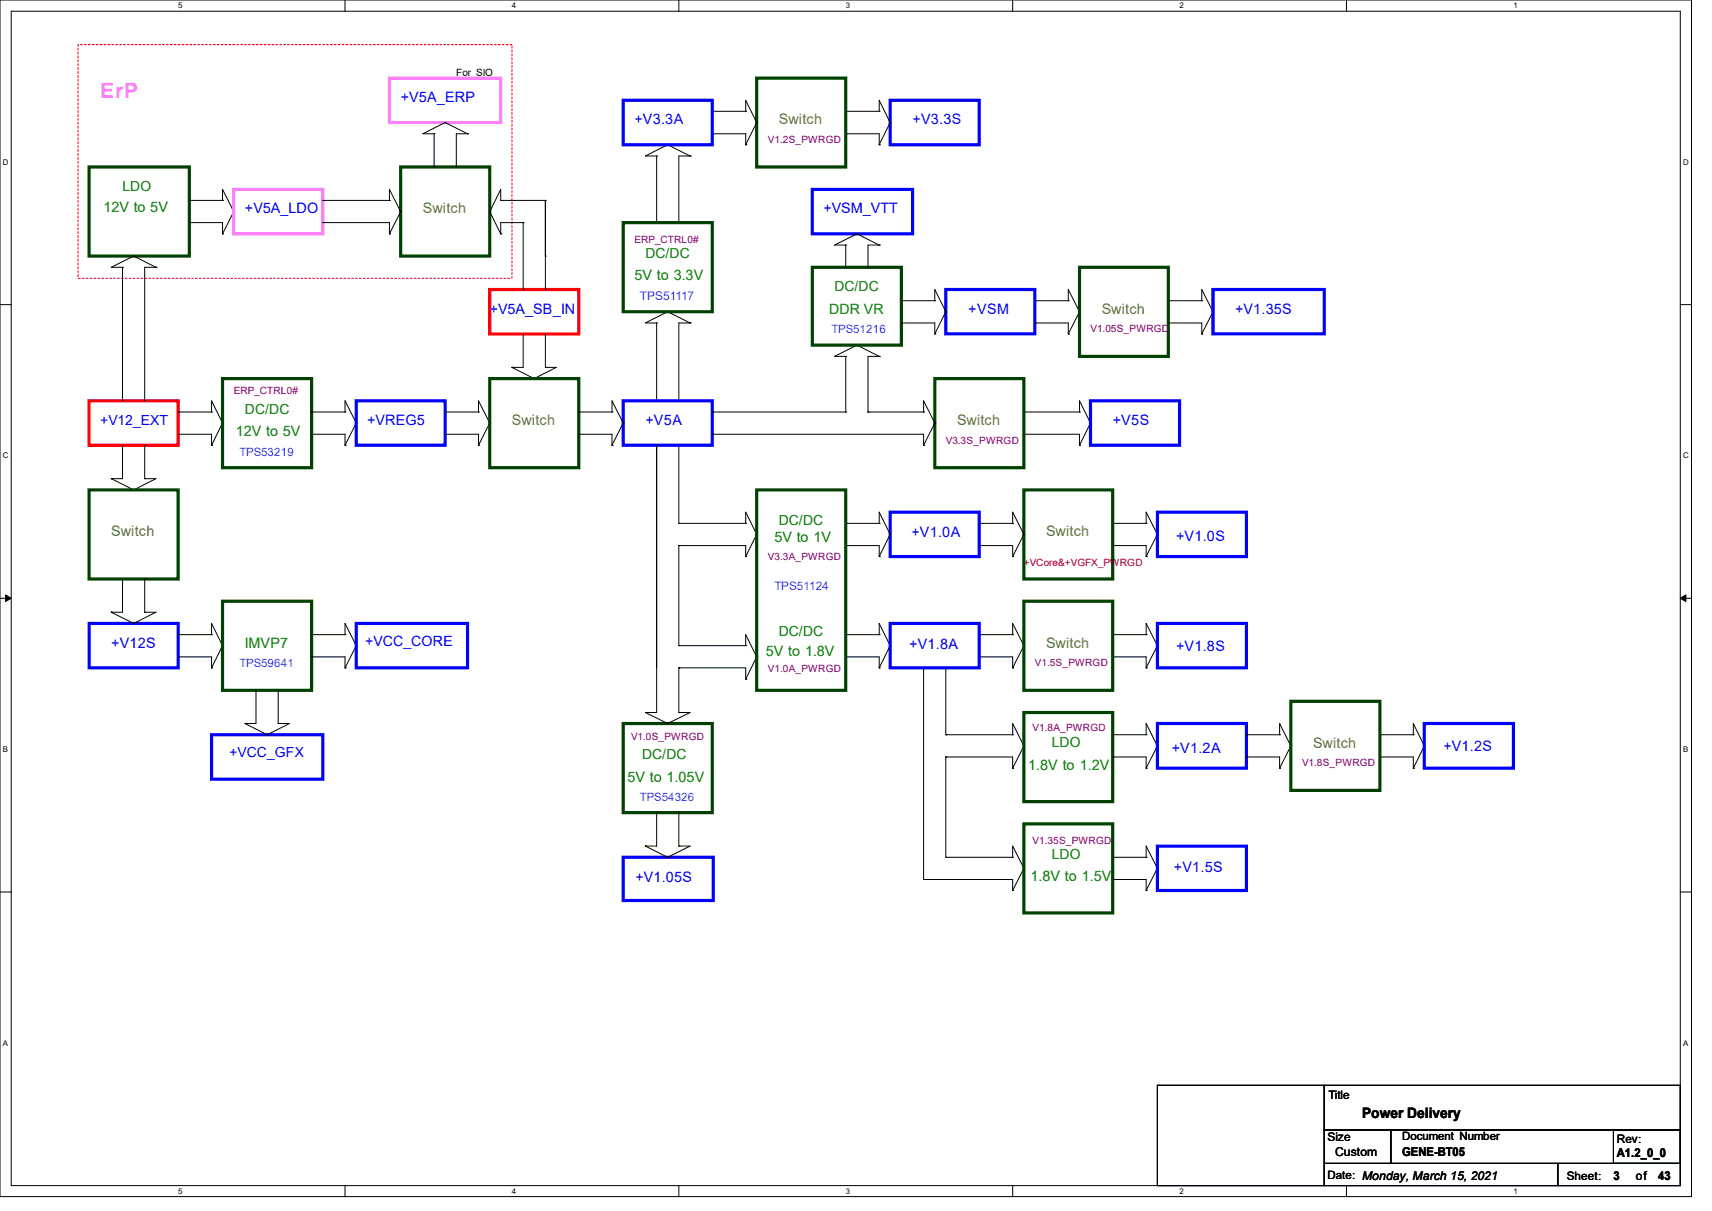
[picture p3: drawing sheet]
<svg xmlns="http://www.w3.org/2000/svg" width="297mm" height="210mm" viewBox="0 0 297 210" stroke-linecap="round" stroke-linejoin="round" font-family="sans-serif">
<path d="M0 0h293.5v207.5h-293.5zM1.9 1.9h289.6v203.7h-289.6z" fill="none" stroke="#000" stroke-width=".17"/>
<g fill="#fff">
<path d="M30.9 .2h.8v1.5h-.8z"/>
<path d="M30.9 205.8h.8v1.5h-.8z"/>
</g>
<path d="M59.9 0v1.9M59.9 205.6v2" fill="none" stroke="#000" stroke-width=".17"/>
<g fill="#fff">
<path d="M88.8 .2h.8v1.5h-.8z"/>
<path d="M88.8 205.8h.8v1.5h-.8z"/>
</g>
<path d="M117.8 0v1.9M117.8 205.6v2" fill="none" stroke="#000" stroke-width=".17"/>
<g fill="#fff">
<path d="M146.7 .2h.8v1.5h-.8z"/>
<path d="M146.7 205.8h.8v1.5h-.8z"/>
</g>
<path d="M175.7 0v1.9M175.7 205.6v2" fill="none" stroke="#000" stroke-width=".17"/>
<g fill="#fff">
<path d="M204.6 .2h.8v1.5h-.8z"/>
<path d="M204.6 205.8h.8v1.5h-.8z"/>
</g>
<path d="M233.6 0v1.9M233.6 205.6v2" fill="none" stroke="#000" stroke-width=".17"/>
<g fill="#fff">
<path d="M262.6 .2h.7v1.5h-.7z"/>
<path d="M262.6 205.8h.7v1.5h-.7z"/>
<path d="M.5 27.4h1v1.5h-1z"/>
<path d="M292 27.4h1v1.5h-1z"/>
<path d="M.5 78.3h1v1.5h-1z"/>
<path d="M292 78.3h1v1.5h-1z"/>
</g>
<path d="M0 52.8h1.9M291.5 52.8h2" fill="none" stroke="#000" stroke-width=".17"/>
<g fill="#fff">
<path d="M.5 129.2h.9v1.5h-.9z"/>
<path d="M292 129.2h.9v1.5h-.9z"/>
</g>
<path d="M0 103.8h1.9M291.5 103.8h2" fill="none" stroke="#000" stroke-width=".17"/>
<path d="M1 103.2l.9 .6-.9 .5zM291.5 103.8l1-.6v1.1z" fill="#000" stroke="#000" stroke-width=".17"/>
<g fill="#fff">
<path d="M.5 180.1h.9v1.6h-.9z"/>
<path d="M292 180.1h.9v1.6h-.9z"/>
</g>
<g fill="none" stroke="#000" stroke-width=".17">
<path d="M123.6 19.3h.1M123.6 19.3h5.8M129.4 19.3h.1M129.4 19.3v-1.9l1.9 3.9M146.7 19.3h.1M146.7 19.3h5.8M152.5 19.3h.1M152.5 19.3v-1.9l1.9 3.9M32.9 38.6h.1M32.9 34.8h.1M32.9 38.6h5.7v2M32.9 34.8h5.7"/>
<path d="M38.6 34.8h.1M38.6 34.8v-1.9l2 3.8M40.6 36.7h.1M40.6 36.7l-2 3.9M56 38.6h.1M56 34.8h.1M56 38.6h11.6v2M56 34.8h11.6M67.6 34.8h.1M67.6 34.8v-1.9l1.9 3.8M69.5 36.7h.1M69.5 36.7l-1.9 3.9"/>
<path d="M75.3 23.2h.1M75.3 29h.1M75.3 23.2v5.8M77.2 21.3h.1M77.2 21.3l-3.8 1.9h1.9M77.2 21.3l3.9 1.9M79.2 29h.1M81.1 23.2h.1M81.1 23.2h-1.9v5.8M85 36.7h.1M85 36.7l1.9 3.9M86.9 34.8h.1"/>
<path d="M86.9 34.8h7.7M86.9 34.8v-1.9l-1.9 3.8M90.8 38.6h.1M90.8 38.6h-3.9v2M90.8 38.6v11.6M94.6 34.8h.1M94.6 34.8v15.4M113.9 38.6h.1M113.9 27.1h.1M113.9 27.1v11.5M115.8 25.1h.1M115.8 25.1l-3.8 2h1.9"/>
<path d="M115.8 25.1l3.9 2M117.8 38.6h.1M119.7 27.1h.1M119.7 27.1h-1.9v11.5M123.6 23.2h.1M123.6 23.2h5.8v1.9M129.4 25.1h.1M131.3 21.3h.1M131.3 21.3l-1.9 3.8M146.7 23.2h.1M146.7 23.2h5.8v1.9M152.5 25.1h.1"/>
<path d="M154.4 21.3h.1M154.4 21.3l-1.9 3.8M21.3 46.4h.1M21.3 46.4v23.1M23.2 44.4h.1M23.2 44.4l-3.9 2h2M23.2 44.4l3.9 2M27.1 46.4h.1M27.1 46.4h-2v23.1M38.6 40.6h.1M67.6 40.6h.1M86.9 40.6h.1"/>
<path d="M90.8 57.9h.1M90.8 50.2h.1M90.8 57.9v5.8h-2M94.6 57.9h.1M94.6 50.2h.1M94.6 44.4h.1M94.6 57.9v5.8M113.9 56h.1M113.9 56v13.5M115.8 54.1h.1M115.8 54.1l-3.8 1.9h1.9M115.8 54.1l3.9 1.9"/>
<path d="M119.7 56h.1M119.7 56h-1.9v13.5M146.7 46.4h.1M146.7 42.5h.1M146.7 42.5v3.9M148.7 59.9h.1M148.7 40.6h.1M148.7 59.9l-3.9 1.9h1.9M148.7 59.9l3.8 1.9M148.7 40.6l-3.9 1.9h1.9M148.7 40.6l3.8 1.9M150.6 46.4h.1"/>
<path d="M152.5 42.5h.1M152.5 42.5h-1.9v3.9M156.4 56h.1M156.4 52.2h.1M156.4 56h5.8v1.9M156.4 52.2h5.8M162.2 57.9h.1M162.2 52.2h.1M162.2 52.2v-2l1.9 3.9M164.1 54.1h.1M164.1 54.1l-1.9 3.8M179.5 52.2h.1"/>
<path d="M179.5 56h.1M179.5 56h5.8v1.9M179.5 52.2h5.8M185.3 52.2h.1M185.3 57.9h.1M185.3 52.2v-2l2 3.9M187.3 54.1h.1M187.3 54.1l-2 3.8M202.7 52.2h.1M202.7 56h.1M202.7 56h5.8v1.9M202.7 52.2h5.8"/>
<path d="M208.5 52.2h.1M208.5 57.9h.1M208.5 52.2v-2l1.9 3.9M210.4 54.1h.1M210.4 54.1l-1.9 3.8M21.3 77.2h.1M21.3 69.5h.1M21.3 77.2v5.8h-2M25.1 77.2h.1M25.1 69.5h.1M25.1 77.2v5.8M30.9 75.3h.1"/>
<path d="M30.9 71.5h.1M30.9 75.3h5.8v1.9M30.9 71.5h5.8M36.7 77.2h.1M36.7 71.5h.1M36.7 71.5v-2l1.9 3.9M38.6 73.4h.1M38.6 73.4l-1.9 3.8M54.1 75.3h.1M54.1 71.5h.1M54.1 75.3h5.8v1.9M54.1 71.5h5.8"/>
<path d="M59.9 77.2h.1M59.9 71.5h.1M59.9 71.5v-2l1.9 3.9M61.8 73.4h.1M61.8 73.4l-1.9 3.8M77.2 75.3h.1M77.2 71.5h.1M77.2 75.3h5.8v1.9M77.2 71.5h5.8M83 77.2h.1M83 71.5h.1M83 71.5v-2l2 3.9"/>
<path d="M85 73.4h.1M85 73.4l-2 3.8M88.8 63.7h.1M88.8 63.7l3.9 2M92.7 65.7h.1M94.6 63.7h.1M94.6 63.7h1.9l-3.8 2M100.4 75.3h.1M100.4 71.5h.1M100.4 75.3h5.8v1.9M100.4 71.5h5.8M106.2 77.2h.1"/>
<path d="M106.2 71.5h.1M106.2 71.5v-2l1.9 3.9M108.1 73.4h.1M108.1 73.4l-1.9 3.8M113.9 69.5h.1M113.9 77.2h.1M113.9 77.2v46.4h-1.9M117.8 69.5h.1M117.8 77.2h.1M117.8 77.2v13.6M123.6 75.3h.1M123.6 71.5h.1"/>
<path d="M123.6 75.3h36.6v1.9M123.6 71.5h23.1M146.7 71.5h.1M146.7 61.8h.1M146.7 61.8v9.7M150.6 71.5h.1M150.6 71.5h9.6M152.5 61.8h.1M152.5 61.8h-1.9v9.7M160.2 77.2h.1M160.2 71.5h.1M160.2 71.5v-2l2 3.9"/>
<path d="M162.2 73.4h.1M162.2 73.4l-2 3.8M177.6 75.3h.1M177.6 71.5h.1M177.6 75.3h9.7v1.9M177.6 71.5h9.7M187.3 77.2h.1M187.3 71.5h.1M187.3 71.5v-2l1.9 3.9M189.2 73.4h.1M189.2 73.4l-1.9 3.8M19.3 83h.1"/>
<path d="M19.3 83l3.9 2M23.2 85h.1M25.1 83h.1M25.1 83h2l-3.9 2M117.8 90.8h.1M117.8 94.6h.1M117.8 94.6v17.4M117.8 94.6h11.6v1.9M117.8 90.8h11.6M129.4 96.5h.1M129.4 90.8h.1M129.4 90.8v-2l1.9 3.9"/>
<path d="M131.3 92.7h.1M131.3 92.7l-1.9 3.8M146.7 94.6h.1M146.7 90.8h.1M146.7 90.8h5.8M146.7 94.6h5.8v1.9M152.5 96.5h.1M152.5 90.8h.1M152.5 90.8v-2l1.9 3.9M154.4 92.7h.1M154.4 92.7l-1.9 3.8M169.9 90.8h.1"/>
<path d="M169.9 94.6h.1M169.9 90.8h5.8M169.9 94.6h5.8v1.9M175.7 90.8h.1M175.7 96.5h.1M175.7 90.8v-2l1.9 3.9M177.6 92.7h.1M177.6 92.7l-1.9 3.8M193 90.8h.1M193 94.6h.1M193 90.8h5.8M193 94.6h5.8v1.9"/>
<path d="M198.8 90.8h.1M198.8 96.5h.1M198.8 90.8v-2l2 3.9M200.8 92.7h.1M200.8 92.7l-2 3.8M19.3 106.2h.1M19.3 106.2l3.9 1.9M21.3 100.4h.1M21.3 100.4v5.8h-2M23.2 108.1h.1M25.1 100.4h.1M25.1 106.2h.1"/>
<path d="M25.1 100.4v5.8M25.1 106.2h2l-3.9 1.9M30.9 113.9h.1M30.9 110.1h.1M30.9 113.9h5.8v1.9M30.9 110.1h5.8M36.7 115.8h.1M36.7 110.1h.1M36.7 110.1v-2l1.9 3.9M38.6 112h.1M38.6 112l-1.9 3.8M44.4 119.7h.1"/>
<path d="M44.4 119.7v5.8h-1.9M48.3 119.7h.1M48.3 119.7v5.8M54.1 113.9h.1M54.1 110.1h.1M54.1 113.9h5.8v1.9M54.1 110.1h5.8M59.9 115.8h.1M59.9 110.1h.1M59.9 110.1v-2l1.9 3.9M61.8 112h.1M61.8 112l-1.9 3.8"/>
<path d="M117.8 112h.1M117.8 115.8h.1M117.8 115.8v7.8M117.8 115.8h11.6v2M117.8 112h11.6M129.4 117.8h.1M129.4 112h.1M129.4 112v-1.9l1.9 3.8M131.3 113.9h.1M131.3 113.9l-1.9 3.9M146.7 110.1h.1M146.7 113.9h.1"/>
<path d="M146.7 113.9h5.8v1.9M146.7 110.1h5.8M152.5 110.1h.1M152.5 115.8h.1M152.5 110.1v-2l1.9 3.9M154.4 112h.1M154.4 112l-1.9 3.8M160.2 115.8h.1M160.2 115.8v36.7M164.1 115.8h.1M164.1 115.8v11.6M169.9 110.1h.1"/>
<path d="M169.9 113.9h.1M169.9 113.9h5.8v1.9M169.9 110.1h5.8M175.7 110.1h.1M175.7 115.8h.1M175.7 110.1v-2l1.9 3.9M177.6 112h.1M177.6 112l-1.9 3.8M193 110.1h.1M193 113.9h.1M193 113.9h5.8v1.9M193 110.1h5.8"/>
<path d="M198.8 110.1h.1M198.8 115.8h.1M198.8 110.1v-2l2 3.9M200.8 112h.1M200.8 112l-2 3.8M42.5 125.5h.1M42.5 125.5l3.9 1.9M46.4 127.4h.1M48.3 125.5h.1M48.3 125.5h1.9l-3.8 1.9M112 123.6h.1M112 123.6l3.8 1.9"/>
<path d="M115.8 125.5h.1M117.8 123.6h.1M117.8 123.6h1.9l-3.9 1.9M164.1 127.4h.1M164.1 131.3h.1M164.1 131.3h11.6v1.9M164.1 127.4h11.6M164.1 131.3v17.4M175.7 127.4h.1M175.7 133.2h.1M175.7 127.4v-1.9l1.9 3.9M177.6 129.4h.1"/>
<path d="M177.6 129.4l-1.9 3.8M193 131.3h.1M193 127.4h.1M193 131.3h5.8v1.9M193 127.4h5.8M198.8 133.2h.1M198.8 127.4h.1M198.8 127.4v-1.9l2 3.9M200.8 129.4h.1M200.8 129.4l-2 3.8M216.2 127.4h.1M216.2 131.3h.1"/>
<path d="M216.2 127.4h5.8M216.2 131.3h5.8v1.9M222 127.4h.1M222 133.2h.1M222 127.4v-1.9l1.9 3.9M223.9 129.4h.1M223.9 129.4l-1.9 3.8M239.4 127.4h.1M239.4 131.3h.1M239.4 127.4h5.8M239.4 131.3h5.8v1.9M245.2 127.4h.1"/>
<path d="M245.2 133.2h.1M245.2 127.4v-1.9l1.9 3.9M247.1 129.4h.1M247.1 129.4l-1.9 3.8M0 154.7h1.9M112 146.7h.1M112 146.7l3.8 2M113.9 140.9h.1M113.9 140.9v5.8h-1.9M115.8 148.7h.1M117.8 140.9h.1M117.8 146.7h.1"/>
<path d="M117.8 140.9v5.8M117.8 146.7h1.9l-3.9 2M160.2 152.5h.1M160.2 152.5h15.5v1.9M164.1 148.7h.1M164.1 148.7h11.6M175.7 148.7h.1M175.7 154.4h.1M175.7 148.7v-2l1.9 3.9M177.6 150.6h.1M177.6 150.6l-1.9 3.8M193 148.7h.1"/>
<path d="M193 152.5h.1M193 152.5h5.8v1.9M193 148.7h5.8M198.8 148.7h.1M198.8 154.4h.1M198.8 148.7v-2l2 3.9M200.8 150.6h.1M200.8 150.6l-2 3.8M291.5 154.7h2M200.8 188.2h28.9v17.4h-28.9zM229.7 196h11.6v5.8h-11.6zM229.7 188.2h61.8v7.8h-61.8z"/>
<path d="M241.3 196h50.2v5.8h-50.2zM279.9 196h11.6v5.8h-11.6zM229.7 201.8h40.6v3.8h-40.6zM270.3 201.8h21.2v3.8h-21.2z"/>
</g>
<g fill="none" stroke="#004000" stroke-width=".55">
<path d="M131.3 13.5h15.4v15.5h-15.4zM15.5 29h17.4v15.4h-17.4zM69.5 29h15.5v15.4h-15.5zM108.1 38.6h15.5v15.5h-15.5zM140.9 46.4h15.5v13.5h-15.5zM187.3 46.4h15.4v15.4h-15.4zM38.6 65.7h15.5v15.4h-15.5zM85 65.7h15.4v15.4h-15.4zM162.2 65.7h15.4v15.4h-15.4zM15.5 85h15.4v15.4h-15.4zM131.3 85h15.4v34.7h-15.4zM177.6 85h15.4v15.4h-15.4z"/>
<path d="M38.6 104.3h15.5v15.4h-15.5zM177.6 104.3h15.4v15.4h-15.4zM108.1 125.5h15.5v15.4h-15.5zM177.6 123.6h15.4v15.4h-15.4zM223.9 121.6h15.5v15.5h-15.5zM177.6 142.9h15.4v15.4h-15.4z"/>
</g>
<g fill="none" stroke="#00f" stroke-width=".55">
<path d="M108.1 17.4h15.5v7.7h-15.5zM154.4 17.4h15.5v7.7h-15.5zM140.9 32.9h17.4v7.7h-17.4zM164.1 50.2h15.4v7.7h-15.4zM210.4 50.2h19.3v7.7h-19.3zM61.8 69.5h15.4v7.7h-15.4zM108.1 69.5h15.5v7.7h-15.5zM189.2 69.5h15.4v7.7h-15.4zM154.4 88.8h15.5v7.7h-15.5zM200.8 88.8h15.4v7.7h-15.4zM15.5 108.1h15.4v7.7h-15.4zM61.8 108.1h19.3v7.7h-19.3z"/>
<path d="M154.4 108.1h15.5v7.7h-15.5zM200.8 108.1h15.4v7.7h-15.4zM36.7 127.4h19.3v7.7h-19.3zM200.8 125.5h15.4v7.7h-15.4zM247.1 125.5h15.5v7.7h-15.5zM108.1 148.7h15.6v7.5h-15.6zM200.8 146.7h15.4v7.7h-15.4z"/>
</g>
<path d="M85 50.2h15.4v7.7h-15.4zM15.5 69.5h15.4v7.7h-15.4z" fill="none" stroke="#f00" stroke-width=".55"/>
<path d="M67.6 13.5h19.3v7.8h-19.3zM40.6 32.9h15.4v7.7h-15.4z" fill="none" stroke="#ff80ff" stroke-width=".55"/>
<path d="M13.5 7.7h75.3v40.6h-75.3z" fill="none" stroke="#f00" stroke-width=".17" stroke-dasharray=".3"/>
<text font-size="3.6" fill="#ff80ff" x="17.4" y="16.9">ErP</text>
<g font-size="2.5" fill="#00f">
<text x="69.5" y="17.7">+V5A_ERP</text>
<text x="110.1" y="21.5">+V3.3A</text>
<text x="158.3" y="21.5">+V3.3S</text>
<text x="42.5" y="37">+V5A_LDO</text>
<text x="142.9" y="37">+VSM_VTT</text>
<text x="85" y="54.4">+V5A_SB_IN</text>
<text x="168" y="54.4">+VSM</text>
<text x="214.3" y="54.4">+V1.35S</text>
<text x="63.7" y="73.7">+VREG5</text>
<text x="112" y="73.7">+V5A</text>
<text x="193" y="73.7">+V5S</text>
<text x="158.1" y="93.2">+V1.0A</text>
<text x="204" y="93.8">+V1.0S</text>
<text x="19.3" y="112.3">+V12S</text>
<text x="63.3" y="112.1">+VCC_CORE</text>
<text x="157.7" y="112.5">+V1.8A</text>
<text x="204" y="112.9">+V1.8S</text>
<text x="203.3" y="130.6">+V1.2A</text>
<text x="250.4" y="130.3">+V1.2S</text>
<text x="110.2" y="153">+V1.05S</text>
<text x="203.7" y="151.3">+V1.5S</text>
</g>
<g font-size="2.5" fill="#808000">
<text x="135.1" y="21.5">Switch</text>
<text x="73.4" y="37">Switch</text>
<text x="191.1" y="54.4">Switch</text>
<text x="88.8" y="73.7">Switch</text>
<text x="166" y="73.7">Switch</text>
<text x="19.3" y="93">Switch</text>
<text x="181.5" y="93">Switch</text>
<text x="181.5" y="112.3">Switch</text>
<text x="227.8" y="129.7">Switch</text>
</g>
<g font-size="2.5" fill="#008000">
<text x="17.9" y="36.8">12V to 5V</text>
<text x="110.1" y="48.6">5V to 3.3V</text>
<text x="143.8" y="54.4">DDR VR</text>
<text x="40.9" y="75.6">12V to 5V</text>
<text x="134.4" y="93.9">5V to 1V</text>
<text x="42.5" y="112.3">IMVP7</text>
<text x="132.8" y="113.8">5V to 1.8V</text>
<text x="108.9" y="135.6">5V to 1.05V</text>
<text x="178.4" y="133.5">1.8V to 1.2V</text>
<text x="178.8" y="152.8">1.8V to 1.5V</text>
</g>
<text font-size="2.5" x="236.3" y="193.8">Power Delivery</text>
<g font-size="2.4" fill="#008000">
<text x="21.3" y="33.1">LDO</text>
<text x="112" y="44.7">DC/DC</text>
<text x="144.8" y="50.5">DC/DC</text>
<text x="42.5" y="71.7">DC/DC</text>
<text x="135.1" y="91">DC/DC</text>
<text x="135.1" y="110.3">DC/DC</text>
<text x="111.4" y="131.6">DC/DC</text>
<text x="182.5" y="129.6">LDO</text>
<text x="182.5" y="148.9">LDO</text>
</g>
<g font-size="2.4" fill="#00f">
<text x="17.4" y="73.7">+V12_EXT</text>
<text x="39.8" y="131.4">+VCC_GFX</text>
</g>
<text font-size="2.1" fill="#8000ff" x="111" y="52.1">TPS51117</text>
<g font-size="2.1">
<text x="230.3" y="197.9">Size</text>
<text x="231.6" y="200.4">Custom</text>
<text x="243.2" y="200.4">GENE-BT05</text>
<text x="280.5" y="200.7">A1.2_0_0</text>
<text x="279.9" y="204.7">3</text>
<text x="283.8" y="204.6">of</text>
<text x="287.7" y="204.7">43</text>
</g>
<g font-size="2" fill="#8000ff">
<text x="144.2" y="57.8">TPS51216</text>
<text x="41.5" y="79">TPS53219</text>
<text x="134.4" y="102.3">TPS51124</text>
<text x="41.5" y="115.7">TPS59641</text>
<text x="111" y="138.9">TPS54326</text>
</g>
<g font-size="2">
<text x="230.5" y="190.5">Title</text>
<text x="243.2" y="197.8">Document Number</text>
<text x="280.5" y="198.2">Rev:</text>
<text x="230.3" y="204.5">Date: Monday, March 15, 2021</text>
<text x="271.8" y="204.6">Sheet:</text>
</g>
<text font-size="1.7" x="79.2" y="13.2">For SIO</text>
<g font-size="1.7" fill="#800040">
<text x="133.2" y="24.8">V1.2S_PWRGD</text>
<text x="110.1" y="42.2">ERP_CTRL0#</text>
<text x="189.2" y="57.6">V1.05S_PWRGD</text>
<text x="40.6" y="68.4">ERP_CTRL0#</text>
<text x="164.1" y="76.9">V3.3S_PWRGD</text>
<text x="133.2" y="97.2">V3.3A_PWRGD</text>
<text x="133.2" y="116.5">V1.0A_PWRGD</text>
<text x="179.5" y="115.5">V1.5S_PWRGD</text>
<text x="109.5" y="128.3">V1.0S_PWRGD</text>
<text x="179.2" y="126.7">V1.8A_PWRGD</text>
<text x="225.9" y="132.9">V1.8S_PWRGD</text>
<text x="179.2" y="146.4">V1.35S_PWRGD</text>
</g>
<text font-size="1.7" fill="#800000" x="177.6" y="98.1">+VCore&amp;+VGFX_PWRGD</text>
<g font-size="1.4">
<text x="30.9" y="1.4">5</text>
<text x="88.8" y="1.4">4</text>
<text x="146.7" y="1.4">3</text>
<text x="204.6" y="1.4">2</text>
<text x="262.6" y="1.4">1</text>
<text x=".5" y="28.6">D</text>
<text x="292" y="28.6">D</text>
<text x=".5" y="79.5">C</text>
<text x="292" y="79.5">C</text>
<text x=".5" y="130.4">B</text>
<text x="292" y="130.4">B</text>
<text x=".5" y="181.4">A</text>
<text x="292" y="181.4">A</text>
<text x="30.9" y="207.1">5</text>
<text x="88.8" y="207.1">4</text>
<text x="146.7" y="207.1">3</text>
<text x="204.6" y="207.1">2</text>
<text x="262.6" y="207.1">1</text>
</g>
</svg>
